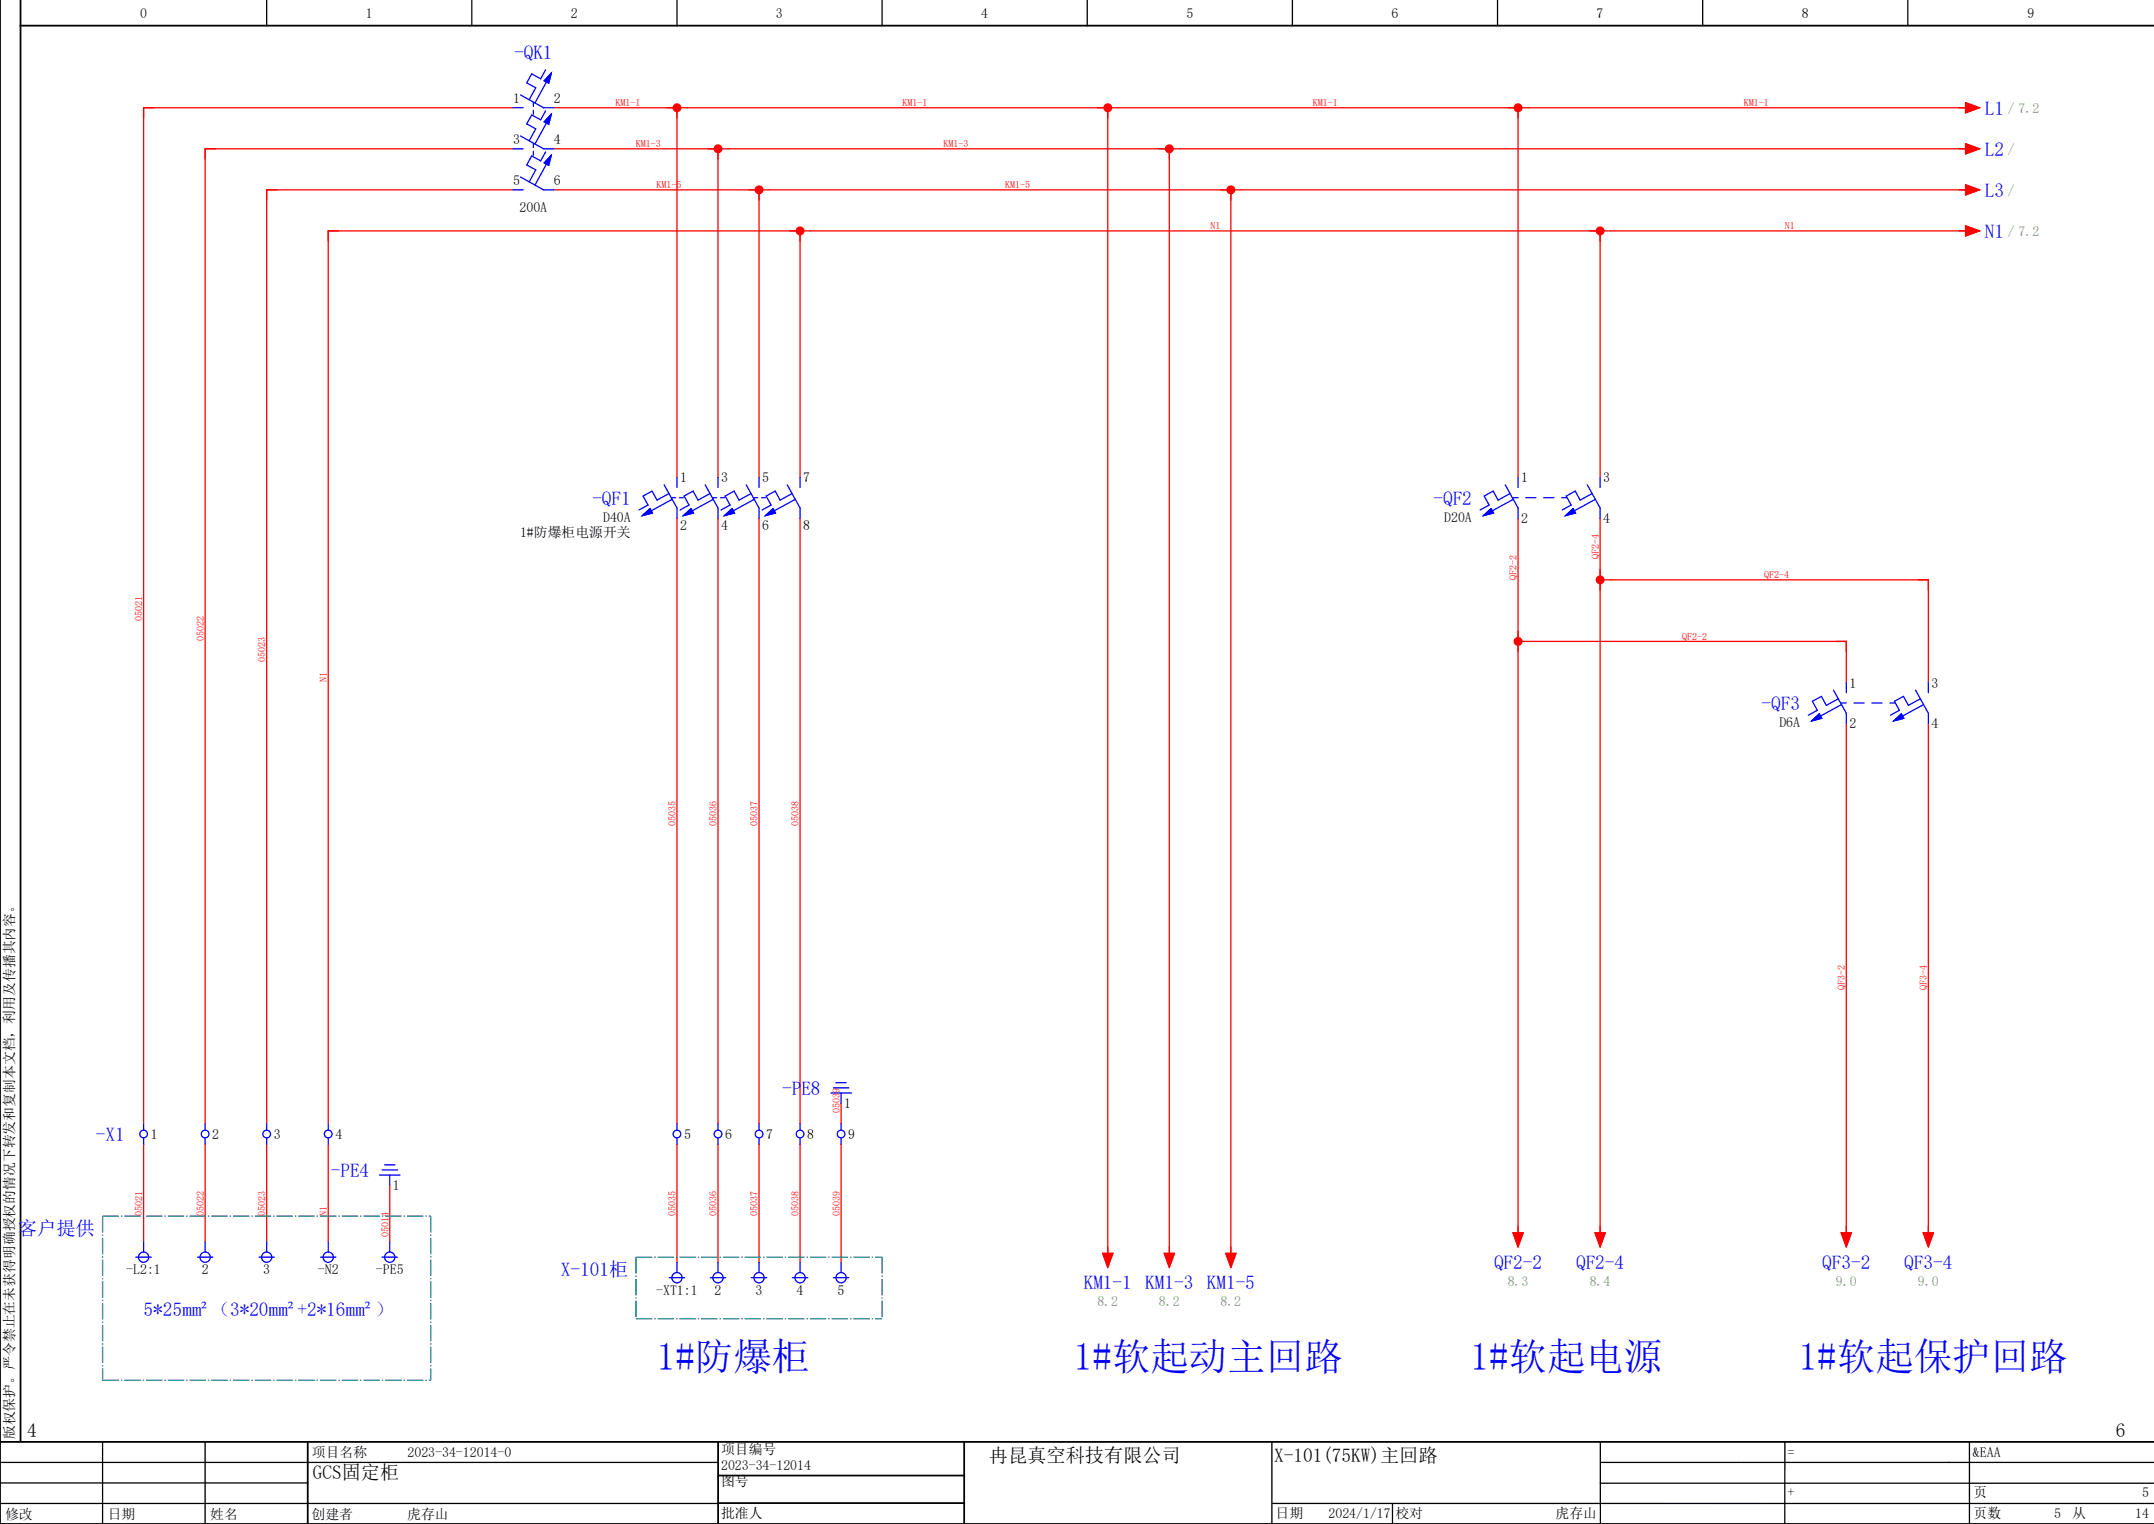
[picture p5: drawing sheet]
<svg xmlns="http://www.w3.org/2000/svg" width="420mm" height="297mm" viewBox="0 0 420 297" stroke-linecap="round" stroke-linejoin="round" font-family="sans-serif">
<g fill="none" stroke="#000" stroke-width=".25">
<path d="M52 0v5M92 0v5M132 0v5M172 0v5M212 0v5M252 0v5M292 0v5M332 0v5M372 0v5M0 293h140M0 285h140M0 289h60"/>
<path d="M20 281v16M40 281v16M248 281.1v15.9M248.1 293h171.9M271.5 293v4M312 281.2l.1 15.5M312 289l107.9 .1M348 281v15.9M384 281.2v15.6M420 285h-108"/>
</g>
<path d="M4 0v281M0 0v297h420M4 5h416M0 281h420M60 281v16M140 287.6h48M140 281v15.8M140.1 292.9h47.9M188 281v16" fill="none" stroke="#000" stroke-width=".35"/>
<g fill="none" stroke="#f00" stroke-width=".25">
<path d="M100 21h-72v198M100 29h-60v190M100 37h-48v182M108 21h108v224M108 29h32v64M108 37h40v56M132 21v72M142 29h86v216M150 37h90v208M218 21h78v72M230 29h154M242 37h142"/>
<path d="M298 21h86M158 45h154v48M314 45h70M156 93v-48h-92v174M132 101v118M140 101v118M148 101v118M156 101v118M296 101v140M312 101v140M314 113h62v20M298 125h62v8"/>
<path d="M360 141v100M376 141v100M164 215v4M28 223v19M40 223v19M52 223v19M64 223v19M76 231v11M132 223v23M140 223v23M148 223v23M156 223v23"/>
<path d="M164 223v23"/>
</g>
<circle cx="132" cy="21" r=".88" fill="#f00"/>
<path d="M138 29h4M140 29v2" fill="none" stroke="#f00" stroke-width=".25"/>
<circle cx="140" cy="29" r=".88" fill="#f00"/>
<path d="M146 37h4M148 37v2" fill="none" stroke="#f00" stroke-width=".25"/>
<circle cx="148" cy="37" r=".88" fill="#f00"/>
<path d="M154 45h4M156 45v2" fill="none" stroke="#f00" stroke-width=".25"/>
<circle cx="156" cy="45" r=".88" fill="#f00"/>
<path d="M214 21h4M216 21v2" fill="none" stroke="#f00" stroke-width=".25"/>
<circle cx="216" cy="21" r=".88" fill="#f00"/>
<path d="M226 29h4M228 29v2" fill="none" stroke="#f00" stroke-width=".25"/>
<circle cx="228" cy="29" r=".88" fill="#f00"/>
<path d="M238 37h4M240 37v2" fill="none" stroke="#f00" stroke-width=".25"/>
<circle cx="240" cy="37" r=".87" fill="#f00"/>
<path d="M294 21h4M296 21v2" fill="none" stroke="#f00" stroke-width=".25"/>
<circle cx="296" cy="21" r=".88" fill="#f00"/>
<path d="M310 45h4M312 45v2" fill="none" stroke="#f00" stroke-width=".25"/>
<circle cx="312" cy="45" r=".88" fill="#f00"/>
<path d="M296 123v4M296 125h2" fill="none" stroke="#f00" stroke-width=".25"/>
<circle cx="296" cy="125" r=".87" fill="#f00"/>
<path d="M312 111v4M312 113h2" fill="none" stroke="#f00" stroke-width=".25"/>
<circle cx="312" cy="113" r=".88" fill="#f00"/>
<g fill="none" stroke="#f00" stroke-width=".25">
<path d="M382 21h1.3M382 29h1.3M382 37h1.3M383.3 20l2.7 1-2.7 1zM383.3 28l2.7 1-2.7 1zM383.3 36l2.7 1-2.7 1zM382 45h1.3M383.3 44l2.7 1-2.7 1zM374 113h2v2M358 125h2v2M296 239v1.3M312 239v1.3"/>
<path d="M360 239v1.3M376 239v1.3M215 244.2h2l-1 2.8zM216 243v1.2M227 244.2h2l-1 2.8zM228 243v1.2M239 244.2h2l-1 2.8zM240 243v1.2M295 240.3h2l-1 2.7zM311 240.3h2l-1 2.7zM359 240.3h2l-1 2.7zM375 240.3h2l-1 2.7z"/>
</g>
<path d="M20 237h64M20 237v32M84 237v32M124 257h48M124 245h48M124 245v12M172 245v12M20 269h64" fill="none" stroke="#007f7f" stroke-width=".25" stroke-dasharray="3.2 .4 .3 .4" stroke-linecap="butt"/>
<g fill="none" stroke="#00f" stroke-width=".25">
<path d="M101.5 18.5l4.5 2.5M106.4 13.6l-1 1.8-1.7-1-1 1.7 1.8 1-1.3 2.3M106.5 16l-2.2 4.1M107.5 14.2l-.5 2-.9-.5zM100 37h2M100 21h2M100 29h2M101.5 34.5l4.5 2.5M101.5 26.5l4.5 2.5M104 20v.8M104 21.5v.8M104 28v.7"/>
<path d="M104 29.5v.7M106 37h2M106 21h2M106 29h2M106.4 21.6l-1 1.8-1.7-1-1 1.7 1.8 1-1.3 2.3M106.4 29.6l-1 1.8-1.7-1-1 1.7 1.8 1-1.3 2.3M106.5 24l-2.2 4.1M106.5 32l-2.2 4.1M107.5 30.2l-.5 2-.9-.5zM107.5 22.2l-.5 2-.9-.5zM129.5 94.5l2.5 4.5v2M130.4 96.2l-2.3 1.3-1-1.8-1.7 1 1 1.7-1.8 1"/>
<path d="M131 97h.8M131.1 97.3l-4.1 2.2M132 93v2M132.5 97h.8M137.5 94.5l2.5 4.5v2M138.4 96.2l-2.3 1.3-1-1.8-1.7 1 1 1.7-1.8 1M139 97h.8M139.1 97.3l-4.1 2.2M140 93v2M140.5 97h.8M145.5 94.5l2.5 4.5v2M146.4 96.2l-2.3 1.3-1-1.8-1.7 1 1 1.7-1.8 1"/>
<path d="M147 97h.8M147.1 97.3l-4.1 2.2M148 93v2M148.5 97h.8M153.5 94.5l2.5 4.5v2M154.4 96.2l-2.3 1.3-1-1.8-1.7 1 1 1.7-1.8 1M155.1 97.3l-4.1 2.2M156 93v2M293.5 94.5l2.5 4.5v2M294.4 96.2l-2.3 1.3-1-1.8-1.7 1 1 1.7-1.8 1M295 97h1M295.1 97.3l-4.1 2.2"/>
<path d="M296 93v2M297.5 97h2M301 97h2M304.5 97h1M309.5 94.5l2.5 4.5v2M310.4 96.2l-2.3 1.3-1-1.8-1.7 1 1 1.7-1.8 1M311.1 97.3l-4.1 2.2M312 93v2M125.2 100.5l1.5-1.4 .5 .9zM133.2 100.5l1.5-1.4 .5 .9zM141.2 100.5l1.5-1.4 .5 .9zM149.2 100.5l1.5-1.4 .5 .9z"/>
<path d="M289.2 100.5l1.5-1.4 .5 .9zM305.2 100.5l1.5-1.4 .5 .9zM357.5 134.5l2.5 4.5v2M358.4 136.2l-2.3 1.3-1-1.8-1.7 1 1 1.7-1.8 1M359 137h1M359.1 137.3l-4.1 2.2M360 133v2M361.5 137h2M365 137h2M368.5 137h1M373.5 134.5l2.5 4.5v2M374.4 136.2l-2.3 1.3-1-1.8-1.7 1 1 1.7-1.8 1"/>
<path d="M375.1 137.3l-4.1 2.2M376 133v2M353.2 140.5l1.5-1.4 .5 .9zM369.2 140.5l1.5-1.4 .5 .9zM28 219v1.3M40 219v1.3M52 219v1.3M64 219v1.3M132 219v1.3M140 219v1.3M148 219v1.3M156 219v1.3"/>
<path d="M162 213h4M162.5 212h3M163 211h2M164 213v2M164 219v1.3M28 221.8v1.2M40 221.8v1.2M52 221.8v1.2M64 221.8v1.2M74 229h4M74.5 228h3M75 227h2"/>
<path d="M76 229v2M132 221.8v1.2M140 221.8v1.2M148 221.8v1.2M156 221.8v1.2M164 221.8v1.2M26.5 245h3M28 242v2M38.5 245h3M40 242v2M50.5 245h3M52 242v2"/>
<path d="M62.5 245h3M64 242v2M74.5 245h3M76 242v2M130.5 249h3M132 246v2M138.5 249h3M140 246v2M146.5 249h3M148 246v2M154.5 249h3M156 246v2"/>
<path d="M162.5 249h3M164 246v2"/>
<circle cx="28" cy="221" r=".75"/>
<circle cx="40" cy="221" r=".75"/>
<circle cx="52" cy="221" r=".75"/>
<circle cx="64" cy="221" r=".75"/>
<circle cx="132" cy="221" r=".75"/>
<circle cx="140" cy="221" r=".75"/>
<circle cx="148" cy="221" r=".75"/>
<circle cx="156" cy="221" r=".75"/>
<circle cx="164" cy="221" r=".75"/>
<circle cx="28" cy="245" r="1"/>
<circle cx="40" cy="245" r="1"/>
<circle cx="52" cy="245" r="1"/>
<circle cx="64" cy="245" r="1"/>
<circle cx="76" cy="245" r="1"/>
<circle cx="132" cy="249" r="1"/>
<circle cx="140" cy="249" r="1"/>
<circle cx="148" cy="249" r="1"/>
<circle cx="156" cy="249" r="1"/>
<circle cx="164" cy="249" r="1"/>
</g>
<g fill="#00f" stroke="#00f" stroke-width=".19">
<path d="M149.2 100.5l1.5-1.4 .5 .9z"/>
<path d="M133.2 100.5l1.5-1.4 .5 .9z"/>
<path d="M141.2 100.5l1.5-1.4 .5 .9z"/>
<path d="M125.2 100.5l1.5-1.4 .5 .9z"/>
<path d="M305.2 100.5l1.5-1.4 .5 .9z"/>
<path d="M289.2 100.5l1.5-1.4 .5 .9z"/>
<path d="M107.5 14.2l-.5 2-.9-.5z"/>
<path d="M107.5 30.2l-.5 2-.9-.5z"/>
<path d="M107.5 22.2l-.5 2-.9-.5z"/>
<path d="M369.2 140.5l1.5-1.4 .5 .9z"/>
<path d="M353.2 140.5l1.5-1.4 .5 .9z"/>
</g>
<g fill="#f00" stroke="#f00" stroke-width=".19">
<path d="M215 244.2h2l-1 2.8z"/>
<path d="M227 244.2h2l-1 2.8z"/>
<path d="M239 244.2h2l-1 2.8z"/>
<path d="M295 240.3h2l-1 2.7z"/>
<path d="M311 240.3h2l-1 2.7z"/>
<path d="M383.3 20l2.7 1-2.7 1z"/>
<path d="M383.3 28l2.7 1-2.7 1z"/>
<path d="M383.3 36l2.7 1-2.7 1z"/>
<path d="M383.3 44l2.7 1-2.7 1z"/>
<path d="M359 240.3h2l-1 2.7z"/>
<path d="M375 240.3h2l-1 2.7z"/>
</g>
<g font-size="7.5" fill="#00f">
<text x="128" y="266.9">1#防爆柜</text>
<text x="209.3" y="266.9">1#软起动主回路</text>
<text x="286.7" y="266.9">1#软起电源</text>
<text x="350.7" y="266.9">1#软起保护回路</text>
</g>
<g font-size="3.7" fill="#00f">
<text x="100.2" y="11.5">-QK1</text>
<text x="387" y="22.3">L1</text>
<text x="387" y="30.3">L2</text>
<text x="387" y="38.3">L3</text>
<text x="387" y="46.3">N1</text>
<text x="115.5" y="98.3">-QF1</text>
<text x="279.5" y="98.3">-QF2</text>
<text x="343.5" y="138.3">-QF3</text>
<text x="152.5" y="213.3">-PE8</text>
<text x="18.7" y="222.3">-X1</text>
<text x="64.5" y="229.3">-PE4</text>
<text x="3.5" y="240.7">客户提供</text>
<text x="109.4" y="248.7">X-101柜</text>
<text x="211.3" y="251.2">KM1-1</text>
<text x="223.3" y="251.2">KM1-3</text>
<text x="235.3" y="251.2">KM1-5</text>
<text x="291.3" y="247.2">QF2-2</text>
<text x="307.3" y="247.2">QF2-4</text>
<text x="355.3" y="247.2">QF3-2</text>
<text x="371.3" y="247.2">QF3-4</text>
<text x="28" y="256.5">5*25mm²（3*20mm²+2*16mm²）</text>
</g>
<g font-size="3.7">
<text x="5.3" y="280">4</text>
<text x="412.6" y="280">6</text>
<text x="192.8" y="285">冉昆真空科技有限公司</text>
<text x="248.5" y="284.9">X-101(75KW)主回路</text>
<text x="61" y="288.2">GCS固定柜</text>
</g>
<g font-size="2.7">
<text x="27.3" y="3.6">0</text>
<text x="71.3" y="3.6">1</text>
<text x="111.3" y="3.6">2</text>
<text x="151.3" y="3.6">3</text>
<text x="191.3" y="3.6">4</text>
<text x="231.3" y="3.6">5</text>
<text x="271.3" y="3.5">6</text>
<text x="311.3" y="3.5">7</text>
<text x="351.3" y="3.5">8</text>
<text x="395.3" y="3.5">9</text>
<text x="100" y="20">1</text>
<text x="108" y="20">2</text>
<text x="100" y="28">3</text>
<text x="108" y="28">4</text>
<text x="100" y="36">5</text>
<text x="101.3" y="41.3">200A</text>
<text x="108" y="36">6</text>
<text x="132.6" y="94">1</text>
<text x="140.6" y="94">3</text>
<text x="148.6" y="94">5</text>
<text x="156.6" y="94">7</text>
<text x="296.6" y="94">1</text>
<text x="312.6" y="94">3</text>
<text x="117.6" y="101.6">D40A</text>
<text x="281.6" y="101.6">D20A</text>
<text x="296.6" y="101.9">2</text>
<text x="312.6" y="101.9">4</text>
<text x="101.4" y="104.7">1#防爆柜电源开关</text>
<text x="132.6" y="103.3">2</text>
<text x="140.6" y="103.3">4</text>
<text x="148.6" y="103.3">6</text>
<text x="156.6" y="103.3">8</text>
<text x="360.6" y="134">1</text>
<text x="376.6" y="134">3</text>
<text x="346.9" y="141.6">D6A</text>
<text x="360.6" y="141.9">2</text>
<text x="376.6" y="141.9">4</text>
<text x="164.6" y="215.9">1</text>
<text x="29.4" y="222">1</text>
<text x="41.4" y="222">2</text>
<text x="53.4" y="222">3</text>
<text x="65.4" y="222">4</text>
<text x="133.4" y="222">5</text>
<text x="141.4" y="222">6</text>
<text x="149.4" y="222">7</text>
<text x="157.4" y="222">8</text>
<text x="165.4" y="222">9</text>
<text x="76.6" y="231.9">1</text>
<text x="24.6" y="248.3">-L2:1</text>
<text x="39.3" y="248.3">2</text>
<text x="51.3" y="248.3">3</text>
<text x="62" y="248.3">-N2</text>
<text x="73.3" y="248.3">-PE5</text>
<text x="128" y="252.3">-XT1:1</text>
<text x="139.3" y="252.3">2</text>
<text x="147.3" y="252.3">3</text>
<text x="155.3" y="252.3">4</text>
<text x="163.3" y="252.3">5</text>
<text x="2.8" y="280.5" transform="rotate(-90 2.8 280.5)">版权保护。严令禁止在未获得明确授权的情况下转发和复制本文档，利用及传播其内容。</text>
<text x="60.8" y="284">项目名称</text>
<text x="79.5" y="284">2023-34-12014-0</text>
<text x="140.6" y="286.5">2023-34-12014</text>
<text x="140.6" y="283.4">项目编号</text>
<text x="348.5" y="284">=</text>
<text x="384.7" y="284">&amp;EAA</text>
<text x="140.6" y="289.7">图号</text>
<text x="348.5" y="291.8">+</text>
<text x="384.8" y="291.8">页</text>
<text x="417.7" y="291.8">5</text>
<text x="1" y="296">修改</text>
<text x="21" y="296">日期</text>
<text x="41" y="296">姓名</text>
<text x="60.8" y="296">创建者</text>
<text x="79.4" y="296">虎存山</text>
<text x="140.6" y="295.8">批准人</text>
<text x="248.7" y="295.8">日期</text>
<text x="259" y="295.8">2024/1/17</text>
<text x="272.1" y="295.8">校对</text>
<text x="303.3" y="295.8">虎存山</text>
<text x="384.8" y="295.8">页数</text>
<text x="400.5" y="295.8">5</text>
<text x="404" y="295.8">从</text>
<text x="416.3" y="295.8">14</text>
</g>
<g font-size="2.7" fill="#7ca552">
<text x="391.5" y="22">/ 7.2</text>
<text x="391.5" y="30">/</text>
<text x="391.5" y="38">/</text>
<text x="391.5" y="46">/ 7.2</text>
<text x="294" y="250.6">8.3</text>
<text x="310" y="250.6">8.4</text>
<text x="358" y="250.6">9.0</text>
<text x="374" y="250.6">9.0</text>
<text x="214" y="254.6">8.2</text>
<text x="226" y="254.6">8.2</text>
<text x="238" y="254.6">8.2</text>
</g>
<g font-size="2" fill="#f00">
<text x="120" y="20.7">KM1-1</text>
<text x="176" y="20.7">KM1-1</text>
<text x="256" y="20.7">KM1-1</text>
<text x="340" y="20.7">KM1-1</text>
<text x="124" y="28.7">KM1-3</text>
<text x="184" y="28.7">KM1-3</text>
<text x="128" y="36.7">KM1-5</text>
<text x="196" y="36.7">KM1-5</text>
<text x="236" y="44.7">N1</text>
<text x="348" y="44.7">N1</text>
<text x="295.7" y="113" transform="rotate(-90 295.7 113)">QF2-2</text>
<text x="311.7" y="109" transform="rotate(-90 311.7 109)">QF2-4</text>
<text x="344" y="112.7">QF2-4</text>
<text x="27.7" y="121" transform="rotate(-90 27.7 121)">05021</text>
<text x="39.7" y="125" transform="rotate(-90 39.7 125)">05022</text>
<text x="328" y="124.7">QF2-2</text>
<text x="51.7" y="129" transform="rotate(-90 51.7 129)">05023</text>
<text x="63.7" y="133" transform="rotate(-90 63.7 133)">N1</text>
<text x="131.7" y="161" transform="rotate(-90 131.7 161)">05035</text>
<text x="139.7" y="161" transform="rotate(-90 139.7 161)">05036</text>
<text x="147.7" y="161" transform="rotate(-90 147.7 161)">05037</text>
<text x="155.7" y="161" transform="rotate(-90 155.7 161)">05038</text>
<text x="359.7" y="193" transform="rotate(-90 359.7 193)">QF3-2</text>
<text x="375.7" y="193" transform="rotate(-90 375.7 193)">QF3-4</text>
<text x="163.7" y="217" transform="rotate(-90 163.7 217)">05039</text>
<text x="27.7" y="237" transform="rotate(-90 27.7 237)">05021</text>
<text x="39.7" y="237" transform="rotate(-90 39.7 237)">05022</text>
<text x="51.7" y="237" transform="rotate(-90 51.7 237)">05023</text>
<text x="63.7" y="237" transform="rotate(-90 63.7 237)">N1</text>
<text x="131.7" y="237" transform="rotate(-90 131.7 237)">05035</text>
<text x="139.7" y="237" transform="rotate(-90 139.7 237)">05036</text>
<text x="147.7" y="237" transform="rotate(-90 147.7 237)">05037</text>
<text x="155.7" y="237" transform="rotate(-90 155.7 237)">05038</text>
<text x="163.7" y="237" transform="rotate(-90 163.7 237)">05039</text>
<text x="75.7" y="241" transform="rotate(-90 75.7 241)">05014</text>
</g>
</svg>
